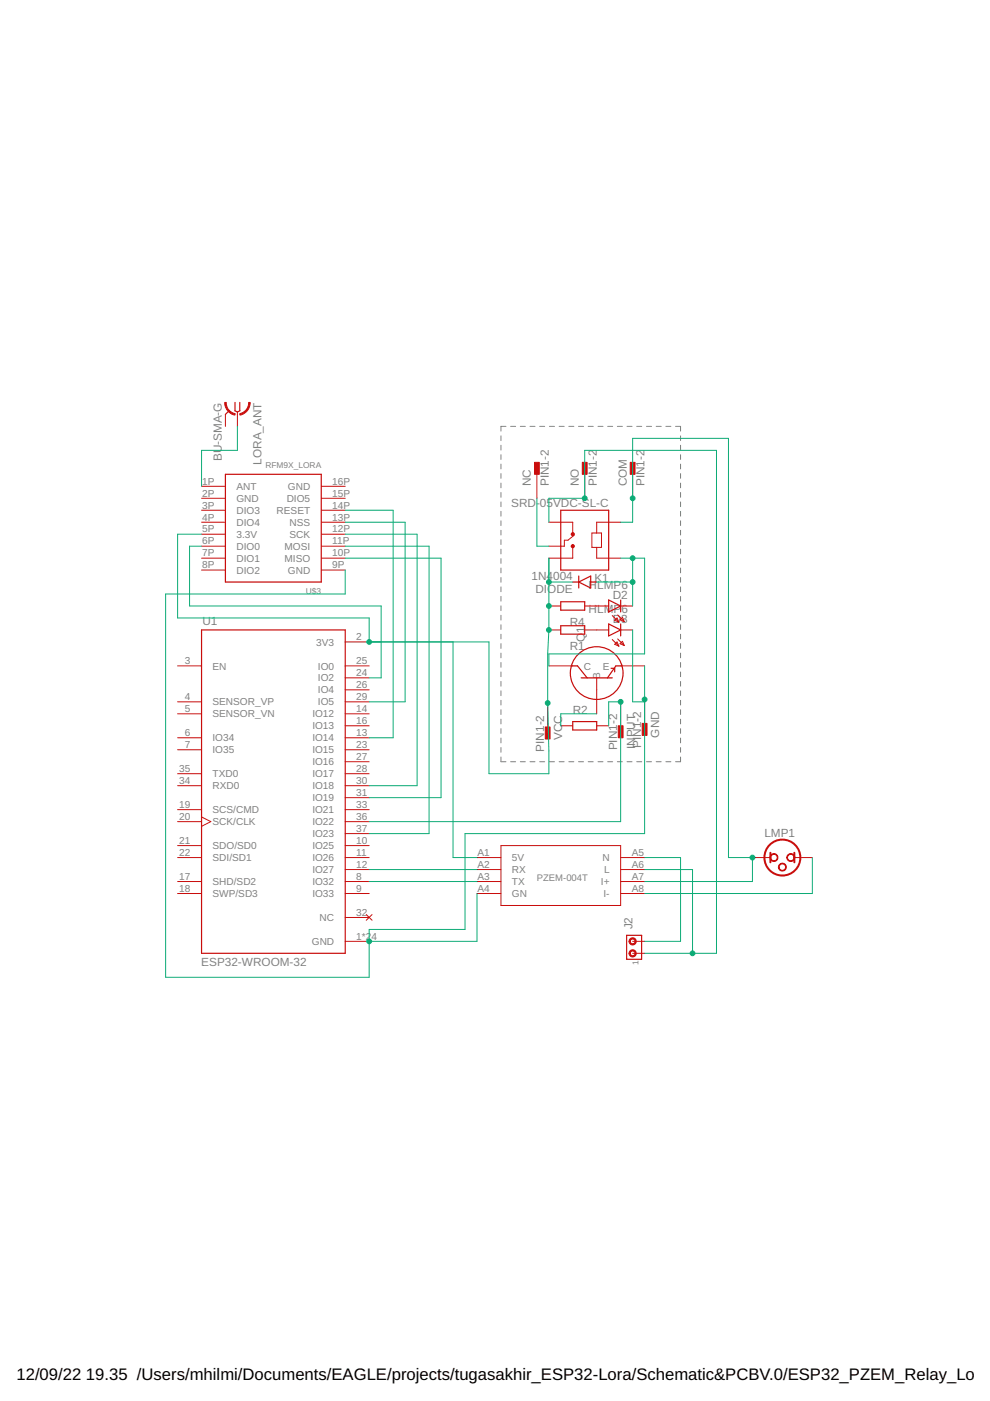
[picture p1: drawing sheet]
<svg xmlns="http://www.w3.org/2000/svg" width="210mm" height="297mm" viewBox="0 0 210 297" stroke-linecap="round" stroke-linejoin="round" font-family="sans-serif">
<g fill="none" stroke="#808080" stroke-width=".21">
<path d="M106.2 92.4v1M106.2 94.4v1M106.2 96.4v1M106.2 98.4v1M107.3 90.4h-1.1v1M108.3 90.4h1M110.3 90.4h1.1M112.4 90.4h1M114.4 90.4h1.1M116.5 90.4h1.1M118.6 90.4h1M120.6 90.4h1.1"/>
<path d="M122.7 90.4h1M124.7 90.4h1.1M126.8 90.4h1M128.8 90.4h1.1M130.9 90.4h1.1M132.9 90.4h1.1M135 90.4h1.1M137.1 90.4h1M139.1 90.4h1.1M141.2 90.4h1M143.2 90.4h1.1v1M144.3 92.4v1"/>
<path d="M144.3 94.4v1M144.3 96.4v1M144.3 98.4v1M106.2 100.4v1M106.2 102.4v1M106.2 104.4v1M106.2 106.4v1M106.2 108.4v1M106.2 110.4v1M106.2 112.4v1M106.2 114.4v1M106.2 116.4v1"/>
<path d="M106.2 118.4v1M144.3 100.4v1M144.3 102.4v1M144.3 104.4v1M144.3 106.4v1M144.3 108.4v1M144.3 110.4v1M144.3 112.4v1M144.3 114.4v1M144.3 116.4v1M144.3 118.4v1M106.2 120.4v1.1"/>
<path d="M106.2 122.4v1M106.2 124.4v1.1M106.2 126.4v1M106.2 128.5v1M106.2 130.5v1M106.2 132.5v1M106.2 134.5v1M106.2 136.5v1M106.2 138.5v1M144.3 120.4v1.1M144.3 122.4v1M144.3 124.4v1.1"/>
<path d="M144.3 126.4v1M144.3 128.5v1M144.3 130.5v1M144.3 132.5v1M144.3 134.5v1M144.3 136.5v1M144.3 138.5v1M106.2 140.5v1M106.2 142.5v1M106.2 144.5v1M106.2 146.5v1M106.2 148.5v1"/>
<path d="M106.2 150.5v1M106.2 152.5v1M106.2 154.5v1M106.2 156.5v1M106.2 158.5v1M144.3 140.5v1M144.3 142.5v1M144.3 144.5v1M144.3 146.5v1M144.3 148.5v1M144.3 150.5v1M144.3 152.5v1"/>
<path d="M144.3 154.5v1M144.3 156.5v1M144.3 158.5v1M106.2 160.5v1h1.1M108.3 161.5h1M110.3 161.5h1.1M112.4 161.5h1M114.4 161.5h1.1M116.5 161.5h1.1M118.6 161.5h1M120.6 161.5h1.1M122.7 161.5h1"/>
<path d="M124.7 161.5h1.1M126.8 161.5h1M128.8 161.5h1.1M130.9 161.5h1.1M132.9 161.5h1.1M135 161.5h1.1M137.1 161.5h1M139.1 161.5h1.1M141.2 161.5h1M144.3 160.5v1h-1.1"/>
</g>
<g fill="none" stroke="#c90d0c" stroke-width=".25">
<path d="M48.6 87.1l-.8 .8M49.8 85.3v1.8l.5 .3 .5-.3v-1.8M47.8 100.6h20.3v22.8h-20.3zM118.9 108.2h10.2v12.7h-10.2zM42.7 133.6h30.5v68.5h-30.5zM118.9 127.6h5.1v1.8h-5.1zM118.9 132.7h5.1v1.8h-5.1zM121.4 123.4h1.3M122.7 123.4l2.5-1.3v2.6zM122.7 122.1v2.6M125.2 123.4h1.3M129.1 127.2l2.5 1.3-2.5 1.3z"/>
<path d="M129.1 132.3l2.5 1.3-2.5 1.2zM131.6 127.2v2.6M131.6 132.3v2.5M121.2 141.2h1.2l2.1 2.5M121.4 153h5.1v1.8h-5.1zM123.2 143.7h6.6M129.6 141.7h.7v.8M131.8 141.2h-1.2l-1.8 2.5M132.9 198.3h3.1v5.1h-3.1z"/>
<circle cx="126.5" cy="142.7" r="5.6"/>
</g>
<g fill="none" stroke="#c90d0c" stroke-width=".21">
<path d="M47.8 87.9v2.5M50.3 87.4v3M42.7 103.1h5.1M42.7 105.6h5.1M42.7 108.2h5.1M42.7 110.7h5.1M42.7 113.3h5.1M42.7 115.8h5.1M42.7 118.3h5.1M68.1 103.1h5.1M68.1 105.6h5.1M68.1 108.2h5.1"/>
<path d="M68.1 110.7h5.1M68.1 113.3h5.1M68.1 115.8h5.1M68.1 118.3h5.1M113.8 100.6v5M116.4 110.7h5v2.6M121.4 115.8v2.5h-5M121.7 113.5l-1.3 1h-.7v1.3h-3.3M124 100.6v5M125.5 113h2v3.1h-2zM126.5 116.1v2.2h5.1M131.6 110.7h-5.1v2.3"/>
<path d="M134.1 100.6v5M42.7 120.9h5.1M68.1 120.9h5.1M73.2 136.1h5.1M116.4 128.5h2.5M116.4 133.6h2.5M124 128.5h5.1M124 133.6h5.1M129.8 130.5l1.4 1.4M129.8 135.6l1.4 1.4M130.3 131.5l.5-.5 .4 .9zM130.3 136.6l.5-.5 .4 .9z"/>
<path d="M131 130.4l1.4 1.4M131 135.5l1.4 1.4M131.6 128.5h2.5M131.6 133.6h2.5M132 130.9l.4 .9-.9-.4zM132 136l.4 .9-.9-.4zM37.7 141.2h5M37.7 148.8h5M37.7 151.3h5M37.7 156.4h5M37.7 159h5M73.2 141.2h5.1"/>
<path d="M73.2 148.8h5.1M73.2 151.3h5.1M73.2 156.4h5.1M73.2 159h5.1M73.2 153.9h5.1M73.2 143.7h5.1M73.2 146.3h5.1M116.1 149.1v5M116.4 141.2h5M118.9 153.9h2.5M126.5 153.9h2.6M126.5 143.7v7.6"/>
<path d="M131.6 141.2h5.1M131.6 148.8v5.1M136.7 148.3v5.1M37.7 179.3h5M37.7 164h5M37.7 166.6h5M37.7 171.7h5M37.7 174.2h5M42.7 173.2l2 1-2 1M73.2 179.3h5.1M73.2 161.5h5.1M73.2 164h5.1"/>
<path d="M73.2 166.6h5.1M73.2 169.1h5.1M73.2 171.7h5.1M73.2 174.2h5.1M73.2 176.7h5.1M106.2 179.3h25.4v12.7h-25.4zM37.7 189.4h5M37.7 186.9h5M37.7 181.8h5M73.2 199.6h5.1M73.2 189.4h5.1M73.2 186.9h5.1"/>
<path d="M73.2 181.8h5.1M73.2 184.4h5.1M73.2 194.5h5.1M77.7 193.9l1.2 1.2M78.9 193.9l-1.2 1.2M101.1 189.4h5.1M101.1 186.9h5.1M101.1 181.8h5.1M101.1 184.4h5.1M131.6 189.4h5.1M131.6 186.9h5.1M131.6 181.8h5.1"/>
<path d="M131.6 184.4h5.1M134.1 199.6h2.6M159.5 181.8h3.8M168.4 181.8h3.8M134.1 202.1h2.6"/>
</g>
<g fill="#c90d0c" stroke="#c90d0c" stroke-width=".21">
<path d="M121.2 115.6a.33 .33 0 0 1 .5 0 .33 .33 0 0 1-.1 .5 .33 .33 0 0 1-.5-.3l.2-.2a.18 .18 0 0 1 .3 .1 .18 .18 0 0 1-.1 .2 .18 .18 0 0 1-.2 0l-.2-.1z" fill-rule="evenodd"/>
<path d="M121.2 113.1a.33 .33 0 0 1 .5-.1 .33 .33 0 0 1-.1 .6 .33 .33 0 0 1-.5-.3l.2-.2a.18 .18 0 0 1 .3 .1 .18 .18 0 0 1-.1 .2 .18 .18 0 0 1-.2-.1h-.2z" fill-rule="evenodd"/>
<path d="M52.7 85.3h.3a2.67 2.67 0 0 1-2.1 2.7l-.1-.3a2.35 2.35 0 0 0 1.9-2.4z" fill-rule="evenodd"/>
<path d="M47.6 85.3h.4a2.35 2.35 0 0 0 1.9 2.4l-.1 .3a2.69 2.69 0 0 1-2.2-2.7z" fill-rule="evenodd"/>
<path d="M133.6 201.6a.76 .76 0 0 1 1.2 .1 .76 .76 0 0 1-.5 1.2 .76 .76 0 0 1-.9-.8h.2a.51 .51 0 0 1 .7-.5 .51 .51 0 0 1 .2 .9 .51 .51 0 0 1-.8-.2l-.1-.2h-.2z" fill-rule="evenodd"/>
<path d="M133.6 199.1a.76 .76 0 0 1 1.2 .1 .76 .76 0 0 1-.5 1.1 .76 .76 0 0 1-.9-.7h.2a.51 .51 0 0 1 .7-.5 .51 .51 0 0 1 .2 .8 .51 .51 0 0 1-.8-.1l-.1-.2h-.2z" fill-rule="evenodd"/>
<path d="M163.4 181.3a.84 .84 0 0 1 1.4 .1 .84 .84 0 0 1-.5 1.2 .84 .84 0 0 1-1-.8h.1a.69 .69 0 0 1 1-.6 .69 .69 0 0 1 .2 1.1 .69 .69 0 0 1-1.2-.3v-.2h-.1z" fill-rule="evenodd"/>
<path d="M167 181.3a.84 .84 0 0 1 1.4 .1 .84 .84 0 0 1-.5 1.2 .84 .84 0 0 1-1.1-.8h.2a.69 .69 0 0 1 .9-.6 .69 .69 0 0 1 .2 1.1 .69 .69 0 0 1-1.1-.3v-.2h-.2z" fill-rule="evenodd"/>
<path d="M165.2 183.3a.84 .84 0 0 1 1.4 .1 .84 .84 0 0 1-.5 1.3 .84 .84 0 0 1-1.1-.8h.2a.69 .69 0 0 1 .9-.7 .69 .69 0 0 1 .3 1.1 .69 .69 0 0 1-1.2-.2v-.2h-.2z" fill-rule="evenodd"/>
</g>
<g fill="#c90d0c" stroke="#c90d0c" stroke-width=".21">
<path d="M131.1 153.9h1v2.5h-1z"/>
<path d="M136.2 153.4h1v2.5h-1z"/>
<path d="M123.5 98h1v2.6h-1z"/>
<path d="M113.3 98h1v2.6h-1z"/>
<path d="M115.6 154.1h1v2.6h-1z"/>
<path d="M133.6 98h1v2.6h-1z"/>
</g>
<g fill="none" stroke="#c90d0c" stroke-width=".42">
<path d="M163.3 180.8v2M168.4 180.8v2"/>
<circle cx="165.9" cy="181.8" r="3.8"/>
</g>
<g fill="none" stroke="#0dab76" stroke-width=".21">
<path d="M50.3 90.4v5.1h-7.6v7.6M42.7 115.8h-2.5v12.7h40.6v15.2h-2.5M42.7 113.3h-5v17.7h40.6v5.1h25.4v27.9h12.7l-.3-14.9v-10.5l.3-5v-15.3M73.2 115.8h17.8v60.9h-12.7M73.2 110.7h12.7v38.1h-7.6M73.2 118.3h20.3v50.8h-15.2M73.2 108.2h10.2v48.2h-5.1M73.2 113.3h15.2v53.3h-10.1M113.8 105.6v10.2h2.6M116.4 110.7v-5.1h7.6v-10.1h27.9v106.6h-15.2M131.6 110.7h2.5v-17.8h20.4v88.9h5v5.1h-22.8M131.6 118.3h5.1v20.3h-20.3v2.6"/>
<path d="M134.1 118.3v10.2M73.2 120.9v5h-38.1v81.3h43.2v-10.1h20.3v-20.4h38.1v-35.5M96.1 136.1v45.7h5M116.4 123.4h5M126.5 123.4h7.6M134.1 133.6v15.2h2.6M126.5 151.3h-7.6v2.6M129.1 153.9v-5.1h2.5v25.4h-53.3M78.3 186.9h22.8M78.3 184.4h22.8M101.1 189.4v10.2h-22.8M136.7 181.8h7.6v17.8h-7.6"/>
<path d="M136.7 184.4h10.1v17.7M172.2 181.8v7.6h-35.5"/>
</g>
<g fill="#0dab76" stroke="#0dab76" stroke-width=".21">
<circle cx="134.1" cy="105.6" r=".51"/>
<circle cx="159.5" cy="181.8" r=".51"/>
<circle cx="134.1" cy="123.4" r=".51"/>
<circle cx="134.1" cy="118.3" r=".51"/>
<circle cx="131.6" cy="148.8" r=".51"/>
<circle cx="78.3" cy="199.6" r=".51"/>
<circle cx="136.7" cy="148.3" r=".51"/>
<circle cx="78.3" cy="136.1" r=".51"/>
<circle cx="116.4" cy="123.4" r=".51"/>
<circle cx="116.4" cy="128.5" r=".51"/>
<circle cx="116.4" cy="133.6" r=".51"/>
<circle cx="116.1" cy="149.1" r=".51"/>
<circle cx="124" cy="105.6" r=".51"/>
<circle cx="146.8" cy="202.1" r=".51"/>
</g>
<g font-size="3.5">
<text x="3.5" y="292.5">12/09/22</text>
<text x="18.2" y="292.5">19.35 /Users/mhilmi/Documents/EAGLE/projects/tugasakhir_ESP32-Lora/Schematic&amp;PCBV.0/ESP32_PZEM_Relay_LoRa</text>
</g>
<g font-size="2.5" fill="#808080">
<text x="47" y="97.8" transform="rotate(-90 47 97.8)">BU-SMA-G</text>
<text x="55.4" y="98.5" transform="rotate(-90 55.4 98.5)">LORA_ANT</text>
<text x="108.4" y="107.4">SRD-</text>
<text x="112.6" y="103.1" transform="rotate(-90 112.6 103.1)">NC</text>
<text x="114.5" y="107.4">05VDC-SL-C</text>
<text x="116.4" y="103.1" transform="rotate(-90 116.4 103.1)">PIN1-2</text>
<text x="122.7" y="103.1" transform="rotate(-90 122.7 103.1)">NO</text>
<text x="126.5" y="103.1" transform="rotate(-90 126.5 103.1)">PIN1-2</text>
<text x="132.9" y="103.1" transform="rotate(-90 132.9 103.1)">COM</text>
<text x="136.7" y="103.1" transform="rotate(-90 136.7 103.1)">PIN1-2</text>
<text x="112.7" y="122.9">1N4004</text>
<text x="113.5" y="125.7">DIODE</text>
<text x="124.8" y="124.8">HLMP6</text>
<text x="126" y="123.4">K1</text>
<text x="124.8" y="129.9">HLMP6</text>
<text x="129.9" y="127">D2</text>
<text x="42.9" y="132.5">U1</text>
<text x="120.8" y="132.8">R4</text>
<text x="120.8" y="137.9">R1</text>
<text x="124" y="136.1" transform="rotate(-90 124 136.1)">Q1</text>
<text x="129.9" y="132">D3</text>
<text x="119.2" y="153.4" transform="rotate(-90 119.2 153.4)">C</text>
<text x="121.4" y="151.3">R2</text>
<text x="115.3" y="159.4" transform="rotate(-90 115.3 159.4)">PIN1-2</text>
<text x="119.2" y="156.9" transform="rotate(-90 119.2 156.9)">VC</text>
<text x="130.8" y="159.1" transform="rotate(-90 130.8 159.1)">PIN1-2</text>
<text x="134.6" y="158.8" transform="rotate(-90 134.6 158.8)">INPUT</text>
<text x="135.9" y="158.6" transform="rotate(-90 135.9 158.6)">PIN1-2</text>
<text x="139.7" y="156.4" transform="rotate(-90 139.7 156.4)">GND</text>
<text x="162.1" y="177.4">LMP1</text>
<text x="134.1" y="197.1" transform="rotate(-90 134.1 197.1)">J2</text>
<text x="42.7" y="204.8">ESP32-WROOM-32</text>
</g>
<g font-size="2.1" fill="#808080">
<text x="42.8" y="102.7">1P</text>
<text x="42.8" y="105.3">2P</text>
<text x="42.8" y="107.8">3P</text>
<text x="50.1" y="103.9">ANT</text>
<text x="50.1" y="106.4">GND</text>
<text x="60.8" y="106.4">DIO5</text>
<text x="61" y="103.9">GND</text>
<text x="70.5" y="107.8">14P</text>
<text x="70.5" y="105.3">15P</text>
<text x="70.5" y="102.7">16P</text>
<text x="42.8" y="110.4">4P</text>
<text x="42.8" y="112.9">5P</text>
<text x="50.1" y="108.9">DIO3</text>
<text x="50.1" y="111.5">DIO4</text>
<text x="58.6" y="108.9">RESET</text>
<text x="61.4" y="111.5">NSS</text>
<text x="70.5" y="112.9">12P</text>
<text x="70.5" y="110.4">13P</text>
<text x="42.8" y="115.4">6P</text>
<text x="42.8" y="118">7P</text>
<text x="50.1" y="114">3.3V</text>
<text x="50.1" y="116.6">DIO0</text>
<text x="50.1" y="119.1">DIO1</text>
<text x="60.3" y="119.1">MISO</text>
<text x="60.3" y="116.6">MOSI</text>
<text x="61.4" y="114">SCK</text>
<text x="70.5" y="118">10P</text>
<text x="70.5" y="115.4">11P</text>
<text x="42.8" y="120.5">8P</text>
<text x="50.1" y="121.6">DIO2</text>
<text x="61" y="121.6">GND</text>
<text x="70.5" y="120.5">9P</text>
<text x="67.1" y="136.9">3V3</text>
<text x="75.5" y="135.8">2</text>
<text x="39.2" y="140.8">3</text>
<text x="45.1" y="141.9">EN</text>
<text x="67.4" y="141.9">IO0</text>
<text x="75.5" y="143.4">24</text>
<text x="75.5" y="140.8">25</text>
<text x="123.8" y="141.9">C</text>
<text x="127.3" y="143.9" transform="rotate(-90 127.3 143.9)">B</text>
<text x="127.8" y="141.9">E</text>
<text x="39.2" y="148.4">4</text>
<text x="45.1" y="149.6">SENSOR_VP</text>
<text x="67.4" y="144.5">IO2</text>
<text x="67.4" y="147">IO4</text>
<text x="67.4" y="149.6">IO5</text>
<text x="75.5" y="145.9">26</text>
<text x="75.5" y="148.4">29</text>
<text x="39.2" y="151">5</text>
<text x="45.1" y="152.1">SENSOR_VN</text>
<text x="66.2" y="152.1">IO12</text>
<text x="66.2" y="154.6">IO13</text>
<text x="75.5" y="151">14</text>
<text x="75.5" y="153.5">16</text>
<text x="39.2" y="156.1">6</text>
<text x="39.2" y="158.6">7</text>
<text x="45.1" y="157.2">IO34</text>
<text x="45.1" y="159.7">IO35</text>
<text x="66.2" y="157.2">IO14</text>
<text x="66.2" y="159.7">IO15</text>
<text x="75.5" y="156.1">13</text>
<text x="75.5" y="158.6">23</text>
<text x="75.5" y="161.1">27</text>
<text x="38" y="166.2">34</text>
<text x="38" y="163.7">35</text>
<text x="45.1" y="167.3">RXD0</text>
<text x="45.1" y="164.8">TXD0</text>
<text x="66.2" y="162.3">IO16</text>
<text x="66.2" y="164.8">IO17</text>
<text x="66.2" y="167.3">IO18</text>
<text x="75.5" y="163.7">28</text>
<text x="75.5" y="166.2">30</text>
<text x="38" y="171.3">19</text>
<text x="38" y="173.8">20</text>
<text x="45.1" y="172.4">SCS/CMD</text>
<text x="66.2" y="169.9">IO19</text>
<text x="66.2" y="172.4">IO21</text>
<text x="75.5" y="168.8">31</text>
<text x="75.5" y="171.3">33</text>
<text x="75.5" y="173.8">36</text>
<text x="38" y="178.9">21</text>
<text x="45.1" y="175">SCK/CLK</text>
<text x="66.2" y="175">IO22</text>
<text x="66.2" y="177.5">IO23</text>
<text x="75.5" y="178.9">10</text>
<text x="75.5" y="176.4">37</text>
<text x="38" y="181.5">22</text>
<text x="45.1" y="180">SDO/SD0</text>
<text x="45.1" y="182.6">SDI/SD1</text>
<text x="66.2" y="180">IO25</text>
<text x="66.2" y="182.6">IO26</text>
<text x="66.2" y="185.1">IO27</text>
<text x="75.5" y="181.5">11</text>
<text x="75.5" y="184">12</text>
<text x="101.2" y="181.5">A1</text>
<text x="101.2" y="184">A2</text>
<text x="108.5" y="182.6">5V</text>
<text x="108.5" y="185.1">RX</text>
<text x="127.7" y="182.6">N</text>
<text x="128.1" y="185.1">L</text>
<text x="133.9" y="181.5">A5</text>
<text x="133.9" y="184">A6</text>
<text x="38" y="186.5">17</text>
<text x="38" y="189.1">18</text>
<text x="45.1" y="187.7">SHD/SD2</text>
<text x="45.1" y="190.2">SWP/SD3</text>
<text x="66.2" y="190.2">IO33</text>
<text x="66.2" y="187.7">IO32</text>
<text x="75.5" y="189.1">9</text>
<text x="75.5" y="186.5">8</text>
<text x="101.2" y="186.5">A3</text>
<text x="101.2" y="189.1">A4</text>
<text x="108.5" y="187.7">TX</text>
<text x="108.5" y="190.2">GN</text>
<text x="127.4" y="187.7">I+</text>
<text x="128" y="190.2">I-</text>
<text x="133.9" y="186.5">A7</text>
<text x="133.9" y="189.1">A8</text>
<text x="67.8" y="195.3">NC</text>
<text x="75.5" y="194.2">32</text>
<text x="66.1" y="200.4">GND</text>
<text x="75.5" y="199.2">1*2</text>
<text x="78.7" y="199.2">4</text>
</g>
<text font-size="2" fill="#808080" x="113.8" y="186.9">PZEM-004T</text>
<g font-size="1.8" fill="#808080">
<text x="56.3" y="99.3">RFM9X_LORA</text>
<text x="64.9" y="126">U$3</text>
<text x="135.4" y="204.7" transform="rotate(-90 135.4 204.7)">1</text>
</g>
</svg>
